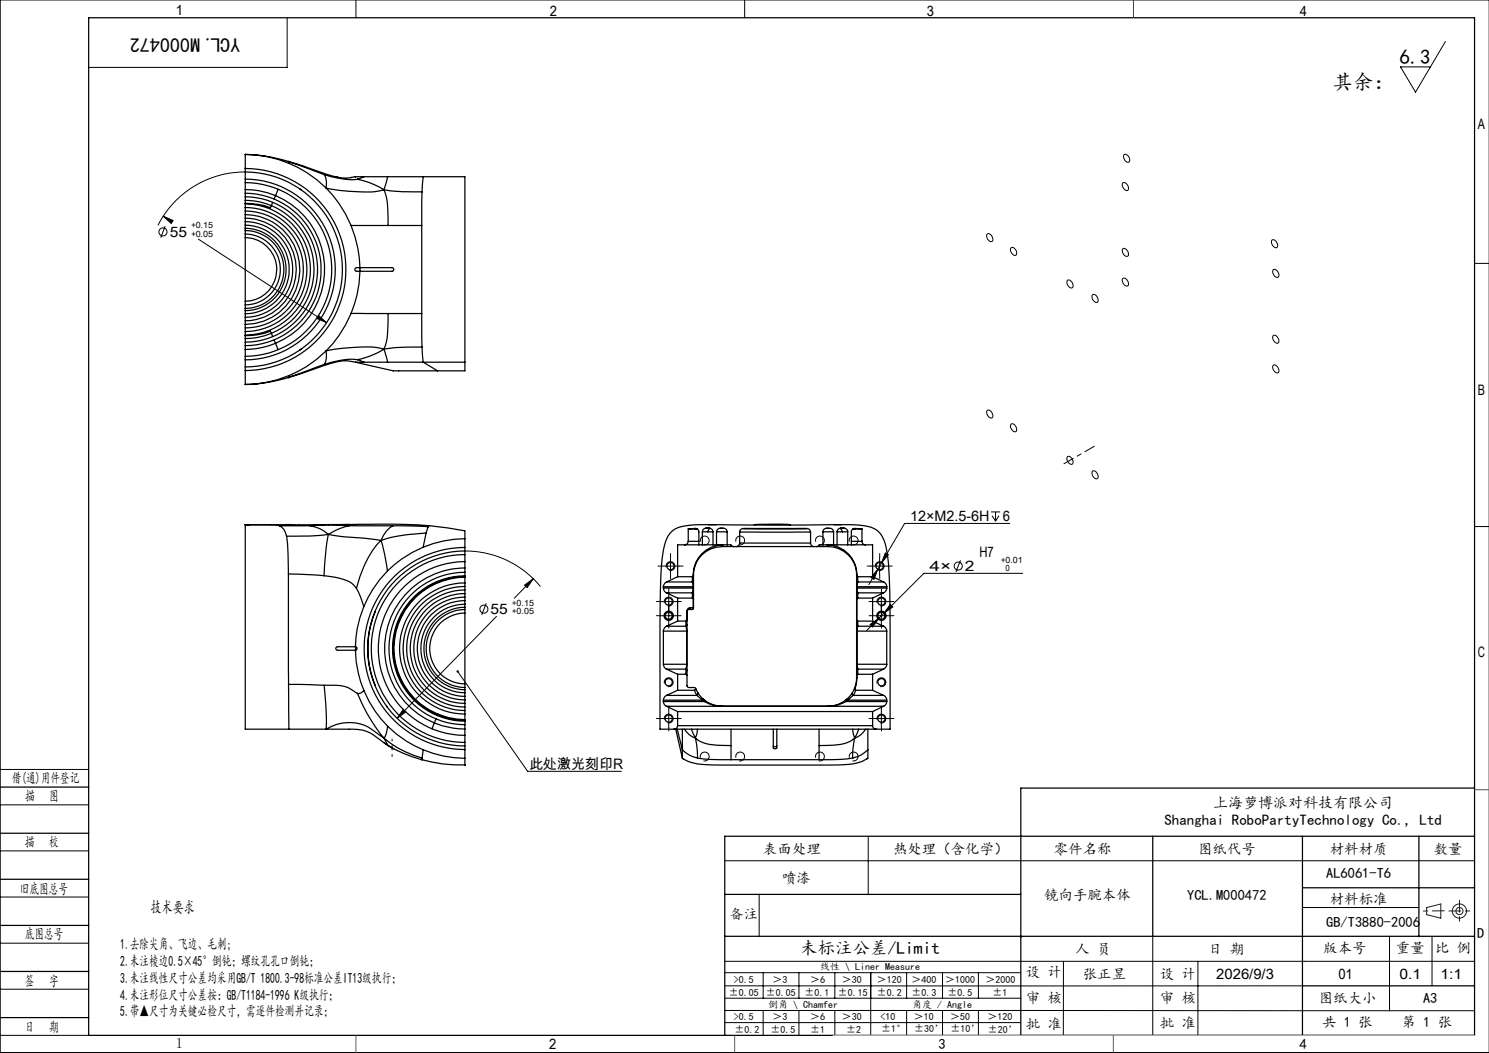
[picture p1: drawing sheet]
<svg xmlns="http://www.w3.org/2000/svg" width="420mm" height="297mm" viewBox="0 0 420 297" stroke-linecap="round" stroke-linejoin="round" font-family="sans-serif">
<g fill="none" stroke="#000" stroke-width=".28">
<path d="M100.4 0v5M210 0v5M420 0h-419.9v297h419.9M81 5v14h-56M407.7 11.7l-8.4 14.3-4.3-7.1h8.5M69.2 48.5a27.5 27.5 0 0 0-24.6 15.1M316.7 51.6a1.32 1.32 0 0 1 1.6 1.6v.1a.82 .82 0 0 1-.9 .4 .82 .82 0 0 1-.6-.8l-.3-.7zM317.1 43.6a1.36 1.36 0 0 1 1.3 .7 1.36 1.36 0 0 1-.1 1.5 1.51 1.51 0 0 1-1.2-2.2zM46 61l2.1 1.3M46 61l2.8 1.2-.5 .8zM46.6 63.8l-1.3 3.2M56 67.4l36.1 23.6"/>
<path d="M278.5 66a1.38 1.38 0 0 1 1.3 .7 1.38 1.38 0 0 1-.1 1.5 1.5 1.5 0 0 1-1.2-2.2zM285.3 69.8a1.36 1.36 0 0 1 1.2 .8 1.36 1.36 0 0 1-.1 1.4 1.51 1.51 0 0 1-1.1-2.2zM301 79.2a1.26 1.26 0 0 1 1.7 1.4 .66 .66 0 0 1-.6 .7 .66 .66 0 0 1-.7-.6l-.4-.8zM316.6 70.3a1.17 1.17 0 0 1 1.2 .1 1.17 1.17 0 0 1 .5 1.1 .66 .66 0 0 1-.5 .8 .66 .66 0 0 1-.8-.4l-.3-.7zM316.6 78.7a1.17 1.17 0 0 1 1.2 .1 1.17 1.17 0 0 1 .5 1.1 .66 .66 0 0 1-.4 .8 .66 .66 0 0 1-.9-.4l-.3-.7zM358.7 67.8a1.33 1.33 0 0 1 1.7 1.6 .7 .7 0 0 1-.7 .5 .7 .7 0 0 1-.7-.6l-.4-.8zM359.1 76.1a1.36 1.36 0 0 1 1.6 1.8 .85 .85 0 0 1-.9 .3 .85 .85 0 0 1-.6-.8l-.2-.6zM415.9 74.3h4.1M89.9 89l2.2 2-2.8-1.2zM308.2 83.2a1.39 1.39 0 0 1 1.5 1.9 1.17 1.17 0 0 1-1.2-.1 1.17 1.17 0 0 1-.5-1.2zM359.1 94.7a1.32 1.32 0 0 1 1.7 1.6 .7 .7 0 0 1-.7 .6 .7 .7 0 0 1-.7-.6l-.4-.9zM278.4 115.8a1.37 1.37 0 0 1 1.7 1.6l-.1 .1a.81 .81 0 0 1-.8 .4 .81 .81 0 0 1-.6-.7l-.3-.8z"/>
<path d="M285.3 119.6a1.37 1.37 0 0 1 1.2 .7 1.37 1.37 0 0 1-.1 1.5 1.51 1.51 0 0 1-1.1-2.2zM359.1 103.1a1.33 1.33 0 0 1 1.7 1.6 .7 .7 0 0 1-.8 .5 .7 .7 0 0 1-.6-.6l-.4-.8zM301.1 128.8a1.31 1.31 0 0 1 1.3 .7 1.31 1.31 0 0 1-.1 1.4 1.55 1.55 0 0 1-1.2-2.1zM308.2 132.9a1.33 1.33 0 0 1 1.5 1.7v.1a.81 .81 0 0 1-.8 .3 .81 .81 0 0 1-.6-.7l-.3-.7zM131.1 155.4a27.5 27.5 0 0 1 21.3 10M186.6 159.7h5M189.1 157.2v5M197.6 152.8a1.26 1.26 0 0 1 1.1-1.6 1.26 1.26 0 0 1 1.3 1.4 1.26 1.26 0 0 1-1.6 1.1M207.6 152.8a1.26 1.26 0 0 1 1.1-1.6 1.26 1.26 0 0 1 1.3 1.4 1.26 1.26 0 0 1-1.5 1.1M230.1 152.8a1.25 1.25 0 0 1 1.1-1.6 1.25 1.25 0 0 1 1.3 1.4 1.25 1.25 0 0 1-1.5 1.1M239.6 152.8a1.26 1.26 0 0 1 1.1-1.6 1.26 1.26 0 0 1 1.3 1.4 1.26 1.26 0 0 1-1.5 1.1M245.6 159.7h5"/>
<path d="M248.1 157.2v5M248.6 158.8l-1 1.7M249.7 156l.9 .5-2 2.3zM270.9 158l-1.3 3.3M279.5 144.4h2.6M279.8 145.4l1 1.6M280.8 144.4v2.6M281.8 145.4l-1 1.6M284.8 147.6h-29.6l-6.6 11.2M415.9 148.5h4.1M137.2 170.2l-1.3 3.2M140.1 173.8l-28.1 28.8"/>
<path d="M148 165l2.4-1.8-1.7 2.5zM150.4 163.2l-5.3 5.5M186.1 169.7h5M186.1 173.7h5M187.4 170a1.25 1.25 0 0 1 1.1-1.6 1.25 1.25 0 0 1 1.4 1.3 1.25 1.25 0 0 1-1.6 1.2M187.9 160a1.25 1.25 0 0 1 1.1-1.5 1.25 1.25 0 0 1 1.4 1.3 1.25 1.25 0 0 1-1.6 1.1M188.6 167.2v9M245.4 176.1l2.5-1.7-1.8 2.4zM246.1 169.7h5M246.1 173.7h5M246.9 160a1.26 1.26 0 0 1 1.1-1.6 1.26 1.26 0 0 1 1.4 1.4 1.26 1.26 0 0 1-1.6 1.1M247.4 170a1.26 1.26 0 0 1 1.1-1.6 1.26 1.26 0 0 1 1.4 1.4 1.26 1.26 0 0 1-1.6 1.1"/>
<path d="M247.6 160.5l-2.5 4.4M247.6 160.5l-1.1 2.9-.8-.5zM247.9 174.4l-3.5 3.5M248.6 167.2v9M249.3 173l-1.4 1.4M251.1 170.5l.7 .7-2.5 1.8zM288.5 161.7h-27.9l-11.3 11.3M129.1 189.4l19.7 28.2h26.5M187.4 192.8a1.25 1.25 0 0 1 1.1-1.6 1.25 1.25 0 0 1 1.4 1.3 1.25 1.25 0 0 1-1.6 1.1M247.4 192.8a1.26 1.26 0 0 1 1.1-1.6 1.26 1.26 0 0 1 1.4 1.3 1.26 1.26 0 0 1-1.6 1.1M0 217h25M113.7 200.1l.8 .7-2.5 1.8z"/>
<path d="M186.1 202.7h5M187.4 203a1.25 1.25 0 0 1 1.1-1.6 1.25 1.25 0 0 1 1.4 1.4 1.25 1.25 0 0 1-1.6 1.1M188.6 200.2v5M197.6 213.7a1.26 1.26 0 0 1 1.1-1.6 1.26 1.26 0 0 1 1.3 1.4 1.26 1.26 0 0 1-1.6 1.1M207.6 213.7a1.26 1.26 0 0 1 1.1-1.6 1.26 1.26 0 0 1 1.3 1.4 1.26 1.26 0 0 1-1.5 1.1M230.1 213.7a1.25 1.25 0 0 1 1.1-1.6 1.25 1.25 0 0 1 1.3 1.4 1.25 1.25 0 0 1-1.5 1.1M239.6 213.7a1.26 1.26 0 0 1 1.1-1.6 1.26 1.26 0 0 1 1.3 1.4 1.26 1.26 0 0 1-1.5 1.1M246.1 202.7h5M247.4 203a1.25 1.25 0 0 1 1.1-1.6 1.25 1.25 0 0 1 1.4 1.4 1.25 1.25 0 0 1-1.6 1.1M248.6 200.2v5M0 227h25M0 240h25"/>
<path d="M244.9 236v16.3M0 253h25M204.4 242.8h211.5M214.1 252.4v11.8M367.4 256h32.8M0 266h25M0 279h25M204.4 271.1h211.5M204.4 278.1h163M204.4 274.4h83.5M215.3 274.4v7.1M225.4 274.4v7.1"/>
<path d="M235.5 274.4v7.1M245.6 274.4v17.6M255.7 274.4v7.1M265.9 274.4v7.1M276 274.4v7.1M300 271.1l-.1 21M325.2 264.1v27.9M337.9 271.1v20.9M391.9 264.1v21M403.9 264.1v14M0 292h25M204.4 285l211.5 .1"/>
<path d="M204.4 288.4h83.5M204.5 281.5h83.5M215.3 285v7M225.4 285v7M235.5 285v7M255.7 285v7M265.9 285v7M276 285v7M287.9 292h128"/>
<circle cx="46" cy="65.4" r="1.13"/>
<circle cx="270.3" cy="159.7" r="1.14"/>
<circle cx="136.5" cy="171.8" r="1.14"/>
</g>
<g fill="none" stroke="#191924" stroke-width=".28">
<path d="M402.4 256l4-1v4l-4-1z"/>
<circle cx="411.7" cy="257" r="1"/>
<circle cx="411.7" cy="257" r="2"/>
</g>
<path d="M110.6 208.5v4.8" fill="none" stroke="#000" stroke-width=".28" stroke-dasharray="30.5 1.3 1.3 1.3" stroke-dashoffset="29.9"/>
<path d="M308.7 125.9l-8.6 4.9" fill="none" stroke="#000" stroke-width=".28" stroke-dasharray="30.5 1.3 1.3 1.3" stroke-dashoffset="27.4"/>
<g fill="none" stroke="#000" stroke-width=".35">
<path d="M25 5h390.9v287h-390.9zM69.2 43.6a41.5 41.5 0 0 1 12.2 1.9M69.2 48.5a27.5 27.5 0 0 1 27.4 27.5 27.5 27.5 0 0 1-27.4 27.5M69.2 47.5a28.5 28.5 0 0 1 28.4 28.5 28.5 28.5 0 0 1-28.4 28.5M69.2 47.5v1M69.2 43.6a32 32 0 0 1 12.3 2.5M69.2 43.6h.1M69.2 51.5a24.5 24.5 0 0 1 24.4 24.5 24.5 24.5 0 0 1-24.4 24.5M69.2 50.5a25.5 25.5 0 0 1 25.4 25.5 25.5 25.5 0 0 1-25.4 25.5M69.2 50.5v1M69.2 54.5a21.5 21.5 0 0 1 21.4 21.5 21.5 21.5 0 0 1-21.4 21.5M69.2 55.5a20.5 20.5 0 0 1 20.4 20.5 20.5 20.5 0 0 1-20.4 20.5"/>
<path d="M69.2 59.5a16.5 16.5 0 0 1 16.4 16.5 16.5 16.5 0 0 1-16.4 16.5M69.2 58.5a17.5 17.5 0 0 1 17.4 17.5 17.5 17.5 0 0 1-17.4 17.5M69.2 56.5a19.2 19.2 0 0 1 7.4 1.5M69.2 55.5v1M69.2 57.5a18.5 18.5 0 0 1 18.4 18.5 18.5 18.5 0 0 1-18.4 18.5M69.2 57.5v1M69.2 59.5v1M69.2 53.5a21.6 21.6 0 0 1 8.5 1.7M69.2 53.5v1M69.2 57.4a19.3 19.3 0 0 1 7.1 1.2l.3-.6M69.2 43.6v3.9M69.2 48.5v2"/>
<path d="M69.2 51.5v2M69.2 54.5v1M69.2 56.5v1M69.2 58.5v1M76.6 58a19.5 19.5 0 0 1 12 18 19.5 19.5 0 0 1-12 18M76.9 57.1l-.3 .9M77.7 55.2l-.4 1M77.7 55.2a22.6 22.6 0 0 1 13.9 20.8 22.6 22.6 0 0 1-13.9 20.8M78.5 53.4l-.8 1.8M81.4 45.5l10.7 3.6 3.2 .9M81.4 45.5h.1M81.4 45.5v.1"/>
<path d="M81.4 45.6l.1 .5M81.4 45.6l10 3.6M81.5 46.1a32.6 32.6 0 0 1 10.5 7M84.5 53.2l.5 .4M91.4 49.2a5.9 5.9 0 0 1 .6 3.9M91.4 49.2a21.8 21.8 0 0 0 9.4 1.3M92 53.1a32.7 32.7 0 0 1 7 10.5M92 53.1l6.7 .9a25.2 25.2 0 0 0 8.9-.3l.7-.2M99.2 50.1h-.4M100.8 50.5a23.2 23.2 0 0 1 7.5 3M102.7 49.8l-1.9 .7M102.7 49.8h6.6"/>
<path d="M102.7 49.8h-2.2a11.2 11.2 0 0 1-5.6 .1h-.2M108.3 53.5a17 17 0 0 1 1.2 8v2.1M108.3 53.5l5.2 .6h5.5M109.3 49.8l-1 3.7M109.3 49.8h10.1M119 54.1v9.5M119.4 49.8l-.4 4.3M119.4 49.8h11.7v52.4M69.2 63.5a12.5 12.5 0 0 1 12.4 12.5 12.5 12.5 0 0 1-12.4 12.5M69.2 64.4a11.6 11.6 0 0 1 11.5 11.6 11.6 11.6 0 0 1-11.5 11.6M69.2 63.5v.9M69.2 66a10 10 0 0 1 9.9 10 10 10 0 0 1-9.9 10"/>
<path d="M69.2 65a11 11 0 0 1 10.9 11 11 11 0 0 1-10.9 11M69.2 65v1M69.2 62.5a13.5 13.5 0 0 1 13.4 13.5 13.5 13.5 0 0 1-13.4 13.5M69.2 60.5a15.5 15.5 0 0 1 15.4 15.5 15.5 15.5 0 0 1-15.4 15.5M69.2 61.5a14.5 14.5 0 0 1 14.4 14.5 14.5 14.5 0 0 1-14.4 14.5M69.2 61.5v1M69.2 67a9 9 0 0 1 8.9 9 9 9 0 0 1-8.9 9M69.2 66v1M69.2 60.5v1M69.2 62.5v1M69.2 64.4v.6M69.2 67v18"/>
<path d="M99 63.6a33.6 33.6 0 0 1 2.5 11.9M99 63.6h10.5M101.5 75.5h9.1a.51 .51 0 0 1 .5 .5 .51 .51 0 0 1-.5 .5h-9.1M101.5 76.5a32.3 32.3 0 0 1-2.5 11.9M101.5 75.5v1M101.5 75.5h-.9a.51 .51 0 0 0-.5 .5 .51 .51 0 0 0 .5 .5h.9M109.5 63.6h9.5M119 63.6v24.8M69.2 87.6v.9M69.2 86v1M69.2 97.5v1.1M69.2 93.5v1"/>
<path d="M69.2 91.5v1M69.2 89.5v1M69.2 85v1M69.2 95.5v1M69.2 87v.6M69.2 88.5v1M69.2 90.5v1M69.2 92.5v1M69.2 94.5v1M69.2 96.5v1M69.2 98.6v1.9M76.6 94l.3 .9"/>
<path d="M76.6 94a18.7 18.7 0 0 1-7.4 1.5M76.6 94l-.3-.6a18.4 18.4 0 0 1-7.1 1.3M77.3 95.9l.4 .9M77.7 96.8a22.8 22.8 0 0 1-8.5 1.8M77.7 96.8l.8 1.8M85 98.4l-.5 .4M92 99a6 6 0 0 1-.6 3.8M92 99a31.1 31.1 0 0 1-10.5 6.9M99 88.4h10.5M99 88.4a32.7 32.7 0 0 1-7 10.6M108.3 98.5l1 3.7M108.3 98.5a22.5 22.5 0 0 0-9.6-.4l-6.7 .9"/>
<path d="M108.3 98.5a23.2 23.2 0 0 1-7.5 3M109.5 88.4a24.2 24.2 0 0 1-.9 9.4l-.3 .7M109.5 88.4h9.5M119 88.4v9.5M119 97.9l.4 4.3M119 97.9l-7.2 .1-3.5 .5M69.2 103.5v1M69.2 108.4h.1M69.2 100.5v1M69.2 101.5v2M69.2 104.5v3.9M81.4 106.5a45.6 45.6 0 0 1-12.2 1.9"/>
<path d="M81.4 106.5h.1M81.4 106.4v.1M81.5 105.9a32 32 0 0 1-12.3 2.5M81.5 105.9l-.1 .5M91.4 102.8l-10 3.6M100.3 102.2l10.6 2.4h12.5M100.3 102.2a13.9 13.9 0 0 0-9.1 .9l-9.8 3.4M100.3 102.2h2.4M100.8 101.5l1.9 .7M100.8 101.5a19.2 19.2 0 0 0-9.4 1.3M102.7 102.2h6.6M109.3 102.2h10.1"/>
<path d="M119.4 102.2h11.7M119.4 102.2l4 2.4M131.1 102.2v2.4h-7.7M69.1 148h1.4M69.2 148h18.4a553 553 0 0 1 33.4 .3M69.2 148h5.4a10.4 10.4 0 0 1 4.2 .3M69.2 148v57.7h12.3M78.8 148.3a3.6 3.6 0 0 1 2 2.9M80.8 151.2l.4 3.4 .2 7.3M87.2 148.3h-8.4M87.2 148.3a9.5 9.5 0 0 1 5.4 2.4M87.2 148.3l5.5-.2 5.9 .2"/>
<path d="M92.6 150.7a72.4 72.4 0 0 1-11.8 .5M92.6 150.7a69.7 69.7 0 0 0-1.2 11.7M92.6 150.7l3.5 .6 6.6 .5 4.8 .7M98.6 148.3h12.2M98.6 148.3a18 18 0 0 0-6 2.4M107.5 152.5a27.5 27.5 0 0 0-7 13.4M107.5 152.5l1 4 .8 4.5M110.8 148.3l10 .3M110.8 148.3a7.5 7.5 0 0 0-3.3 4.2M119.4 154.3a31.1 31.1 0 0 0-10.1 6.7M120.2 150.4l-.8 3.9M120.2 150.4a43.1 43.1 0 0 0-12.7 2.1"/>
<path d="M120.8 148.6l-.6 1.8M121 148.3l10.1 1.4M121 148.3l-.2 .3M131.1 154.4a28.5 28.5 0 0 0-28.4 28.5 28.5 28.5 0 0 0 28.4 28.5M131.1 154.4v.9a29.5 29.5 0 0 0-16.7 5.8 27.5 27.5 0 0 0-9.2 30.6 27.5 27.5 0 0 0 25.9 18.7M131.1 151.9a31.4 31.4 0 0 0-11.7 2.4M131.1 149.7v2.2M131.1 156.4a26.5 26.5 0 0 0-26.4 26.5 26.5 26.5 0 0 0 26.4 26.5M131.1 155.5v.9M131.1 158.4a24.5 24.5 0 0 0-24.4 24.5 24.5 24.5 0 0 0 24.4 24.5M131.1 151.9v2.5M131.1 156.4v3.8"/>
<path d="M193.1 153.7h4M193.1 153.7h-2v9M194.1 149.2l2-.2a.99 .99 0 0 1 1 1v3.7M194.1 152.7a1.02 1.02 0 0 1-1 1M194.1 149.2h1.9M194.1 152.7h3M194.1 149.2v3.5M196.2 149l.4 .2h-.6M196.6 149.2h-.6M197.1 153.7h1M198.1 150h1.6M198.1 153.7h3"/>
<path d="M198.1 150v3.7M199.1 149h-.2a.99 .99 0 0 0-.8 1M199.1 149h1M200 148h2M200 149h.1M200 148l28.9 .1a99.5 99.5 0 0 1 15.6 .3 6.4 6.4 0 0 1 5.4 5.8 116.4 116.4 0 0 1 1.1 17.8l.1 33.7h-4M200 148a22.6 22.6 0 0 0-9.7 1.3 7.7 7.7 0 0 0-3.2 5.9 171.3 171.3 0 0 0-.9 21.1v29.4h3.9M200.1 149l.9 .5 .1 .5M200.4 149l-.4 .3-.3 .7M201.1 150h-1.4M201.1 153.7h1M201.1 150v3.7"/>
<path d="M202.1 153.7h3M202.1 150h3M202.1 150v3.7M203.1 149h-.2a1.07 1.07 0 0 0-.8 1M203.1 149h.3M203.1 149h1a.95 .95 0 0 1 1 1v3.7M203.6 154.2l.3-.4a8.3 8.3 0 0 0-8.4 8.4M203.6 154.2a8 8 0 0 0-8 8M203.6 154.2h3.4M205.1 153.7h1l.9 .5M207 154.2h.6M207.6 154.2h22"/>
<path d="M208.6 150.1h20M208.6 153.2h20M208.6 153.2l-.2 .6-.8 .4M208.6 150.1v3.1M209.6 149.1h-.2a.99 .99 0 0 0-.8 1M209.6 149.1h18M209.8 149.1h17.6M212.7 148l4.9-.2 5.4 .2M227.6 149.1a1.01 1.01 0 0 1 1 1M228.6 153.2v.2a.99 .99 0 0 0 1 .8M228.6 150.1v3.1M229.6 154.2h.7"/>
<path d="M230.3 154.2h3.3M232.1 150a1.01 1.01 0 0 1 1-1h1a1.01 1.01 0 0 1 1 1M232.1 153.7h3M232.1 153.7h-1l-.5 .4-.3 .1M232.1 150h3M232.1 150v3.7M233.6 154.2l-.2-.4a8.3 8.3 0 0 1 8.3 8.4M233.6 154.2a8 8 0 0 1 8 8M235.1 150v3.7M235.1 153.7h1M235.3 148h1.8M236.1 153.7h3"/>
<path d="M236.1 150h1.5M236.1 150v3.7M236.9 149l.4 .3 .3 .7M237.1 149h1M237.6 150h1.5M238.1 149a1.82 1.82 0 0 0-1.8 .4l-.2 .6M238.1 149a1.02 1.02 0 0 1 1 1M239.1 153.7h1M239.1 150v3.7M240.1 153.7h4M240.1 152.7h3M240.6 149.2h.6"/>
<path d="M240.7 149.2h.5M241.2 149.2h1.9M243.1 152.7v.2a.99 .99 0 0 0 1 .8M243.1 149.2l-2.2-.1a.99 .99 0 0 0-.8 .9v3.7M243.1 149.2v3.5M244.1 153.7h2v9M81.4 161.9v31.1M81.4 161.9l10 .5M91.4 162.4l4.3 .7a7.6 7.6 0 0 1 4.8 2.8M100.5 165.9l1.3 2.7 .8 2.5M102.6 171.1a30 30 0 0 0-2.3 11.3M105.7 172.6h.1a27.4 27.4 0 0 0 0 20.6h-.1"/>
<path d="M109.3 161a31.6 31.6 0 0 0-6.7 10.1M131.1 160.2a22.7 22.7 0 0 0-22.2 18.3 22.7 22.7 0 0 0 13.6 25.4M131.1 160.2v1.2M131.1 171.3a11.6 11.6 0 0 0-11.5 11.6 11.6 11.6 0 0 0 11.5 11.7M131.1 170.4a12.5 12.5 0 0 0-12.4 12.5 12.5 12.5 0 0 0 12.4 12.5M131.1 170.4v.9M131.1 171.9a11 11 0 0 0-10.9 11 11 11 0 0 0 10.9 11M131.1 172.9a10 10 0 0 0-9.9 10 10 10 0 0 0 9.9 10M131.1 171.9v1M131.1 166.4a16.5 16.5 0 0 0-16.4 16.5 16.5 16.5 0 0 0 16.4 16.5M131.1 165.4a17.5 17.5 0 0 0-17.4 17.5 17.5 17.5 0 0 0 17.4 17.5M131.1 169.4a13.5 13.5 0 0 0-13.4 13.5 13.5 13.5 0 0 0 13.4 13.5"/>
<path d="M131.1 162.4a20.5 20.5 0 0 0-20.4 20.5 20.5 20.5 0 0 0 20.4 20.5M131.1 161.4a21.5 21.5 0 0 0-21.4 21.5 21.5 21.5 0 0 0 21.4 21.5M131.1 162.6a20.3 20.3 0 0 0-19.8 16.4 20.3 20.3 0 0 0 12.1 22.6M131.1 162.8a20.1 20.1 0 0 0-19.6 16.2 20.1 20.1 0 0 0 12 22.4M131.1 168.4a14.5 14.5 0 0 0-14.4 14.5 14.5 14.5 0 0 0 14.4 14.5M131.1 168.4v1M131.1 167.4a15.5 15.5 0 0 0-15.4 15.5 15.5 15.5 0 0 0 15.4 15.5M131.1 166.4v1M131.1 164.4a18.5 18.5 0 0 0-18.4 18.5 18.5 18.5 0 0 0 18.4 18.5M131.1 164.4v1M131.1 161.4v3M131.1 165.4v1"/>
<path d="M131.1 167.4v1M131.1 169.4v1M131.1 171.3v.6M131.1 172.9v20M187.1 165.9a1.43 1.43 0 0 0 .9 1.3M187.1 165.5h8.4M187.1 178h6.6M187.1 165.9h8.4M187.1 165.5v.4M187.1 178v9.4M188 164.1l-.7 .7-.2 .7M188 176.6a1.62 1.62 0 0 0-.9 1.4"/>
<path d="M188 164.1h7.3M188 176.6h5.5M188 167.2h7.3M188 167.2l3.1 1.5M191.1 168.7h4.2M191.1 175.2h2.4M191.1 162.7h4.2M191.1 168.7v6.5M191.1 162.7l-3.1 1.4M191.1 175.2l-3.1 1.4M193.5 176.6l.2 1.4M193.5 175.2v1.4"/>
<path d="M193.7 178h.1M193.7 178v9.4M193.7 175l-.2 .2M193.7 172.4h.1M193.7 172.4v2.6M193.8 174.9l-.1 .1M193.8 176.2l-.3 .4M193.8 176.2v1.8M193.8 172.4v3.8M193.8 178v9.4M194.3 171.9l-.3 .1-.2 .4M194.3 171.9h.8"/>
<path d="M194.7 171.4h.8M194.7 171.4l-.6 .2-.4 .8M194.7 171.4l-.1 .4-.3 .1M195.3 164.1l.2 1.4M195.3 167.2v1.5M195.3 162.7v1.4M195.3 168.7l.2 .1M195.3 167.2l.3 .5M195.5 165.9l-.2 1.3M195.5 165.5h.1M195.5 165.9h.1M195.5 165.5v.4"/>
<path d="M195.5 162.6l-.2 .1M195.5 171.4l-.1 .4-.3 .1M195.5 162.2h.1M195.5 168.8l.1 .2M195.5 171.4h.1M195.5 162.2v.4M195.5 168.8v2.6M195.6 163.7l-.3 .4M195.6 162.3l-.1 .3M195.6 171.4l-.1 .3-.4 .2M195.6 163.7v1.8M195.6 165.9v1.8"/>
<path d="M195.6 162.2v1.5M195.6 165.5v.4M195.6 167.7v3.7M241.6 162.2h.1M241.6 162.3l.1 .3M241.6 163.7l.4 .4M241.6 174.9l.1 .2M241.6 176.2l.4 .4M241.6 165.9h.2M241.6 165.9v1.8M241.6 165.5h.2M241.6 163.7v1.8"/>
<path d="M241.6 178h.2M241.6 176.2v1.8M241.6 162.2v1.5M241.6 165.5v.4M241.6 167.7v8.5M241.6 178v9.4M241.7 162.6l.2 .1M241.7 175.1l.2 .1M241.7 168.8l-.1 .2M241.7 162.2v.4M241.7 168.8v6.3M241.8 165.5h8.3"/>
<path d="M241.8 165.9h8.3M241.8 178h8.3M241.8 165.9l.2 1.3M241.8 165.5v.4M241.8 178v9.4M241.9 162.7h4.2M241.9 168.7l-.2 .1M241.9 168.7h4.2M241.9 175.2h4.2M241.9 162.7l.1 1.4M241.9 175.2l.1 1.4M242 167.2h7.2"/>
<path d="M242 164.1l-.2 1.4M242 164.1h7.2M242 176.6l-.2 1.4M242 176.6h7.2M242 167.2l-.1 1.5M242 167.2l-.4 .5M246.1 168.7v6.5M246.1 175.2l3.1 1.4M246.1 162.7l3.1 1.4M249.2 176.6a1.44 1.44 0 0 1 .9 1.4M249.2 164.1a1.43 1.43 0 0 1 .9 1.4M249.2 167.2l-3.1 1.5"/>
<path d="M250.1 165.9a1.44 1.44 0 0 1-.9 1.3M250.1 165.5v.4M250.1 178v9.4M81.4 193l.1 12.7M81.4 193l10 .3M91.4 193.3h1.8a9.7 9.7 0 0 1 7.6 2.3M91.4 193.3a78.2 78.2 0 0 1 .6 12.4M100.3 183.4a31 31 0 0 0 2.4 11.4M100.3 182.4h-5.1a.49 .49 0 0 0-.5 .5 .49 .49 0 0 0 .5 .5h5.1M100.3 182.4a.5 .5 0 0 1 .4 .5 .5 .5 0 0 1-.4 .5M100.3 182.4v1M100.8 195.6a47.6 47.6 0 0 0 7.5 12.5"/>
<path d="M102.7 194.8a1.83 1.83 0 0 1-1.9 .8M102.7 194.8a30.7 30.7 0 0 0 6.6 10M109 199.2h.1M109.2 199.4l.1 .1M131.1 194.6v.8M131.1 192.9v1M131.1 196.4v1M131.1 198.4v1M131.1 193.9v.7M131.1 195.4v1M131.1 197.4v1M131.1 199.4v1"/>
<path d="M187.1 197.9a1.43 1.43 0 0 0 .9 1.3M187.1 187.4a1.44 1.44 0 0 0 .9 1.3M187.1 197.9h11.6M187.1 197.5h11.2M187.1 187.4h6.6M187.1 197.5v.4M188 196.1l-.7 .7-.2 .7M188 188.7h5.5M188 196.1h8.6M188 199.2h15.3M188 199.2l3.1 1.5M188 188.7l3.1 1.5"/>
<path d="M191.1 194.7h4.8M191.1 190.2h2.4M191.1 190.2v4.5M191.1 194.7l-3.1 1.4M193.5 188.7v1.5M193.5 190.2l.3 .3M193.5 188.7l.3 .5M193.7 187.4l-.2 1.3M193.7 187.4h.1M193.8 189.2v4.2a1.72 1.72 0 0 0 2 .5l.4 .3M193.8 187.4v1.8M195.9 194.7l.7 1.4"/>
<path d="M196.2 194.2v.3l-.3 .2M196.2 194.2l.6 1.2M196.6 196.1l1.7 1.4M196.8 195.4l.1 .4-.3 .3M196.8 195.4l1.5 1.7M198.3 197.1v.4M198.3 197.5l.4 .4M198.3 197.1l.4 .3M198.7 197.9a9.9 9.9 0 0 0 4.6 1.3M198.7 197.4v.5M198.7 197.4a8 8 0 0 0 4.6 1.8M203.3 199.2h.1"/>
<path d="M203.3 199.2h.3M203.3 199.2h.4M203.6 199.2h.1M203.6 199.2h30M203.7 199.2h29.8M233.5 199.2h.4M233.6 199.2h-.1M233.6 199.2h.4M233.9 199.2h15.3M234 199.2h-.1M238.5 197.9a9.3 9.3 0 0 1-4.6 1.3M238.5 197.9h11.6"/>
<path d="M238.6 197.4l-.1 .5M238.6 197.4a8.2 8.2 0 0 1-4.6 1.8M239 197.5h11.1M239 197.1v.4M239 197.5l-.5 .4M239 197.1l-.4 .3M240.4 195.4l-.1 .4 .4 .3M240.4 195.4l-1.4 1.7M240.7 196.1l-1.7 1.4M240.7 196.1h8.5M241.1 194.5l.3 .2M241.1 194.2v.3"/>
<path d="M241.1 194.2l-.7 1.2M241.4 194.7l-.7 1.4M241.4 194.7h4.7M241.6 191.2l-.1 1.6-.4 1.4M241.6 191.2h.1M241.6 187.4h.2M241.6 187.4v1.8M241.6 189.2v2M241.7 191.2l-.2 1.6-.4 1.7M241.7 190.3l-.1 .2M241.7 190.3v.9M241.8 187.4l.2 1.3"/>
<path d="M241.8 187.4h8.3M241.9 190.2l-.2 .1M241.9 190.2h4.2M242 188.7h7.2M242 188.7l-.1 1.5M242 188.7l-.4 .5M246.1 190.2v4.5M246.1 194.7l3.1 1.4M249.2 196.1a1.43 1.43 0 0 1 .9 1.4M249.2 199.2l-3.1 1.5M249.2 188.7l-3.1 1.5M250.1 197.9a1.44 1.44 0 0 1-.9 1.3"/>
<path d="M250.1 187.4a1.44 1.44 0 0 1-.9 1.3M250.1 197.5v.4M81.5 205.7h10.5M92 205.7a12.1 12.1 0 0 1 15 1.6l1.3 .8M92 205.7h6.5M98.5 205.7a10.5 10.5 0 0 1 7.9 2.4l3.1 2.2M108.3 208.1a27.3 27.3 0 0 0 10.7 5.7M108.3 208.1l1.2 2.2M108.3 209.5l.7 .4M109.1 210l.4 .3M109.3 204.8l-.3 2.1-.7 1.2M109.3 204.8a31 31 0 0 0 10.1 6.7"/>
<path d="M109.5 210.3a38.4 38.4 0 0 0 9.5 4M109.5 210.3l.4 .2M110 210.6l1.1 .6M119 214.3a40.3 40.3 0 0 0 12.2 1.5M119 213.8v.5M119.4 211.5l-.4 2.3M119.4 211.5a31.4 31.4 0 0 0 11.7 2.4M122.5 203.9a22.8 22.8 0 0 0 8.6 1.7M122.5 203.9l-.7 1.7M123 202.8l-.5 1.1M123.4 201.6l2.9 1 2.4 .5 2.4 .1M123.4 201.6v.3"/>
<path d="M123.5 201.4l-.1 .2M123.5 201.4l2.9 1 4.7 .6M131.1 210.4v1M131.1 213.9v1.9M131.1 209.4v1M131.1 204.4v1.2M131.1 200.4v1M131.1 201.4v3M131.1 205.6v3.8M131.1 211.4v2.5M190.1 205.7h57M190.6 205.7l1.9 8.2"/>
<path d="M191 205.7l1.5 5.8M191.1 204.7a1.02 1.02 0 0 1-1 1M191.1 200.7h55M191.1 204.7h55M191.1 200.7v4M192.5 205.7v5.8M192.5 211.5a8.1 8.1 0 0 0 4.2 2.3M192.5 211.5v2.4M193.1 205.7l1.4 1.6 1.6 .8M195.1 205.7l1 2.4M196.1 208.1l1.4 1 2 .7 2.6 .4 4.1 .1M196.1 208.1l.5 3.1 .1 2.6"/>
<path d="M196.7 205.7l-.6 2.4M196.7 213.8a49.1 49.1 0 0 0 9.5 .5M206.2 210.3v4M206.2 205.7v4.6M206.2 214.3h24.8M218.1 205.7v5.3a.58 .58 0 0 0 1-.1v-5.2M218.1 210.4a.57 .57 0 0 0 1 0M231 210.3v4M231 205.7v4.6M240.5 205.7l.6 2.4M240.5 213.8a48.5 48.5 0 0 1-9.5 .5M241.1 208.1l-1.4 1-2 .7-2.6 .4-4.1 .1"/>
<path d="M241.1 208.1l-.5 3.1-.1 2.6M242.2 205.7l-1.1 2.4M244.2 205.7l-1.4 1.6-1.7 .8M244.8 211.5v2.2a7.7 7.7 0 0 1-5.2 1.9l-17.1 .2a386.9 386.9 0 0 1-25.7-.3 9.9 9.9 0 0 1-4.3-1.6M244.8 211.5a8.1 8.1 0 0 1-4.3 2.3M244.8 205.7v5.8M246.1 204.7v.2a.99 .99 0 0 0 1 .8M246.1 200.7v4M0 222h25M0 235h25M325.2 235.9v28.2M367.4 235.9v56.1"/>
<path d="M400.2 235.9v28.3M415.9 235.9h-211.5v56.1M415.9 222.3h-128v69.7M0 248h25M204.4 252.3h83.5M367.4 250.4h48.5M0 261h25M0 274h25M204.4 264.1h211.5M367.4 278.1h48.5M0 287h25"/>
<circle cx="189.1" cy="159.7" r="1.03"/>
<circle cx="248.1" cy="159.7" r="1.03"/>
<circle cx="188.6" cy="169.7" r="1.01"/>
<circle cx="188.6" cy="173.7" r=".99"/>
<circle cx="188.6" cy="173.7" r="1.31"/>
<circle cx="248.6" cy="173.7" r="1.3"/>
<circle cx="248.6" cy="173.7" r="1"/>
<circle cx="248.6" cy="169.7" r="1.03"/>
<circle cx="188.6" cy="192.4" r="1.01"/>
<circle cx="248.6" cy="192.4" r="1.03"/>
<circle cx="188.6" cy="202.7" r="1.01"/>
<circle cx="248.6" cy="202.7" r="1.03"/>
</g>
<path d="M407.4 256.9l-5.9 .1M408.7 256.9h6M411.7 253.9v6" fill="none" stroke="#191924" stroke-width=".28" stroke-dasharray="6.3 1.3 1.3 1.3" stroke-dashoffset="3"/>
<path d="M235 292h180.9" fill="none" stroke="#c0c0c0" stroke-width=".28"/>
<path d="M319.7 0v5M415.9 222.7h4.1M100.4 292v5M207.2 292v5M314 292v5" fill="none" stroke="#00f" stroke-width=".28"/>
<path d="M406.4 255h.1" fill="none" stroke="#0ff" stroke-width=".28"/>
<g fill="none" stroke="#000" stroke-width=".28" stroke-dasharray="30.5 1.3 1.3 1.3">
<path d="M186.6 159.7h-1M189.1 157.2v-1.1M191.6 159.7h1.1M245.6 159.7h-1M248.1 157.2v-1.1M250.6 159.7h1.1M186.1 169.7h-1M186.1 173.7h-1M188.6 167.2v-1.1M188.6 172.2v1M188.6 171.2v-1M188.6 176.2v1"/>
<path d="M189.1 162.2v1M191.1 169.7h1.1M191.1 173.7h1M246.1 169.7h-1M246.1 173.7h-1M248.1 162.2v1M248.6 167.2v-1.1M248.6 172.2v1M248.6 171.2v-1M248.6 176.2v1M251.1 169.7h1.1M251.1 173.7h1"/>
<path d="M186.1 202.7h-1M188.6 200.2v-1.1M188.6 205.2v1M191.1 202.7h1.1M246.1 202.7h-1M248.6 200.2v-1.1M248.6 205.2v1M251.1 202.7h1.1"/>
</g>
<g fill="#000">
<path d="M128.8 189.2l.3 .2-.2-.3a.35 .35 0 0 1 .5 .4 .35 .35 0 0 1-.6 .2 .35 .35 0 0 1 0-.5z"/>
<path d="M113.7 200.1l-1.7 2.5 2.5-1.8zM148 165l.7 .7 1.7-2.5zM245.4 176.1l.7 .7 1.8-2.4zM251.1 170.5l-1.8 2.5 2.5-1.8zM247.6 160.5l-1.9 2.4 .8 .5zM249.7 156l-1.1 2.8 2-2.3zM89.9 89l-.6 .8 2.8 1.2zM46 61l2.3 2 .5-.8z"/>
<circle cx="119" cy="214.3" r=".17"/>
</g>
<g font-size="5.8">
<text x="394.8" y="18">6.3</text>
<text x="375.8" y="25.2">其余：</text>
</g>
<text font-size="5.6" x="67.7" y="10.6" transform="rotate(-180 67.7 10.6)">YCL.M000472</text>
<text font-size="4.9" x="225.7" y="269">未标注公差/Limit</text>
<text font-size="4.7" x="42.5" y="257.5">技术要求</text>
<g font-size="4.2">
<text x="342.2" y="227.9">上海萝博派对科技有限公司</text>
<text x="328.5" y="232.8">Shanghai RoboPartyTechnology Co., Ltd</text>
</g>
<g font-size="4.1">
<text x="49.6" y="4.3">1</text>
<text x="155.1" y="4.6">2</text>
<text x="261.4" y="4.6">3</text>
<text x="366.6" y="4.6">4</text>
<text x="416.9" y="36.3">A</text>
<text x="47.9" y="66.9">55</text>
<text x="416.9" y="111.3">B</text>
<text x="256.8" y="147.1">12×M2.5-6H</text>
<text x="282.8" y="147.1">6</text>
<text x="262.2" y="161.1">4×</text>
<text x="272.2" y="161.1">2</text>
<text x="276.3" y="157">H7</text>
<text x="138.4" y="173.3">55</text>
<text x="416.9" y="185.3">C</text>
<text x="3.3" y="220.9">借(通)用件登记</text>
<text x="149.3" y="217">此处激光刻印R</text>
<text x="7.1" y="226">描</text>
<text x="13.9" y="226">图</text>
<text x="7" y="238.9">描</text>
<text x="13.8" y="238.9">校</text>
<text x="215.3" y="240.8">表面处理</text>
<text x="251.9" y="240.8">热处理（含化学）</text>
<text x="297.3" y="240.8">零件名称</text>
<text x="337.9" y="240.8">图纸代号</text>
<text x="375.1" y="240.8">材料材质</text>
<text x="404.4" y="240.8">数量</text>
<text x="220.6" y="249">喷漆</text>
<text x="374.1" y="247.7">AL6061-T6</text>
<text x="5.6" y="252">旧底图总号</text>
<text x="294.5" y="253.7">镜向手腕本体</text>
<text x="334.9" y="253.7">YCL.M000472</text>
<text x="375.1" y="254.9">材料标准</text>
<text x="205.7" y="259.3">备注</text>
<text x="374.1" y="261.4">GB/T3880-2006</text>
<text x="7" y="265">底图总号</text>
<text x="33.9" y="267.6">1.去除尖角、飞边、毛刺;</text>
<text x="303.3" y="269">人 员</text>
<text x="340.8" y="269">日 期</text>
<text x="373.2" y="268.7">版本号</text>
<text x="393.7" y="268.7">重量</text>
<text x="404.8" y="268.7">比 例</text>
<text x="416.7" y="264.6">D</text>
<text x="33.9" y="272.4">2.未注棱边0.5×45°倒钝；螺纹孔孔口倒钝；</text>
<text x="289.3" y="275.5">设 计</text>
<text x="7" y="278">签</text>
<text x="13.8" y="278">字</text>
<text x="33.9" y="277.2">3.未注线性尺寸公差均采用GB/T 1800.3-98标准公差IT13级执行；</text>
<text x="33.9" y="281.9">4.未注形位尺寸公差按：GB/T1184-1996 K级执行；</text>
<text x="305.4" y="276">张正昱</text>
<text x="327.2" y="276">设 计</text>
<text x="343.1" y="276">2026/9/3</text>
<text x="377.5" y="276">01</text>
<text x="394.8" y="276">0.1</text>
<text x="406.3" y="276">1:1</text>
<text x="33.9" y="286.7">5.带▲尺寸为关键必检尺寸，需逐件检测并记录；</text>
<text x="289.3" y="283">审 核</text>
<text x="327.2" y="282.9">审 核</text>
<text x="372" y="283">图纸大小</text>
<text x="401.4" y="283">A3</text>
<text x="7" y="291">日</text>
<text x="13.8" y="291">期</text>
<text x="289.3" y="290.1">批 准</text>
<text x="327.2" y="290">批 准</text>
<text x="373" y="289.8">共 1 张</text>
<text x="395.4" y="289.8">第 1 张</text>
<text x="49.6" y="295.6">1</text>
<text x="154.9" y="296">2</text>
<text x="264.7" y="296">3</text>
<text x="366.6" y="296">4</text>
</g>
<g font-size="2.8">
<text x="231.3" y="273.6">线性 \ Liner Measure</text>
<text x="205.6" y="280.8">±0.05</text>
<text x="207" y="277.2">&gt;0.5</text>
<text x="216" y="280.8">±0.05</text>
<text x="217.9" y="277.2">＞3</text>
<text x="227" y="280.8">±0.1</text>
<text x="228.5" y="277.2">＞6</text>
<text x="236.3" y="280.8">±0.15</text>
<text x="237.5" y="277.2">＞30</text>
<text x="247.4" y="277.2">＞120</text>
<text x="247.4" y="280.8">±0.2</text>
<text x="257.1" y="277.2">＞400</text>
<text x="257.1" y="280.8">±0.3</text>
<text x="266.6" y="277.2">＞1000</text>
<text x="267.3" y="280.8">±0.5</text>
<text x="278" y="277.2">＞2000</text>
<text x="279.9" y="280.8">±1</text>
<text x="207" y="287.8">&gt;0.5</text>
<text x="216.6" y="284.3">倒角 \ Chamfer</text>
<text x="217.9" y="287.8">＞3</text>
<text x="228.5" y="287.8">＞6</text>
<text x="237.5" y="287.8">＞30</text>
<text x="248.4" y="287.8">&lt;10</text>
<text x="257.3" y="284.3">角度 / Angle</text>
<text x="257.8" y="287.8">＞10</text>
<text x="268" y="287.8">＞50</text>
<text x="278.5" y="287.8">＞120</text>
<text x="207.1" y="291.3">±0.2</text>
<text x="217.3" y="291.3">±0.5</text>
<text x="228.5" y="291.3">±1</text>
<text x="238.7" y="291.3">±2</text>
<text x="248.6" y="291.1">±1°</text>
<text x="257.8" y="291.1">±30’</text>
<text x="268.1" y="291.1">±10’</text>
<text x="278.6" y="291.2">±20’</text>
</g>
<g font-size="2.4">
<text x="54" y="64.4">+0.15</text>
<text x="54" y="66.9">+0.05</text>
<text x="282.4" y="158.7">+0.01</text>
<text x="283.6" y="161.1">0</text>
<text x="144.5" y="170.8">+0.15</text>
<text x="144.5" y="173.3">+0.05</text>
</g>
</svg>
